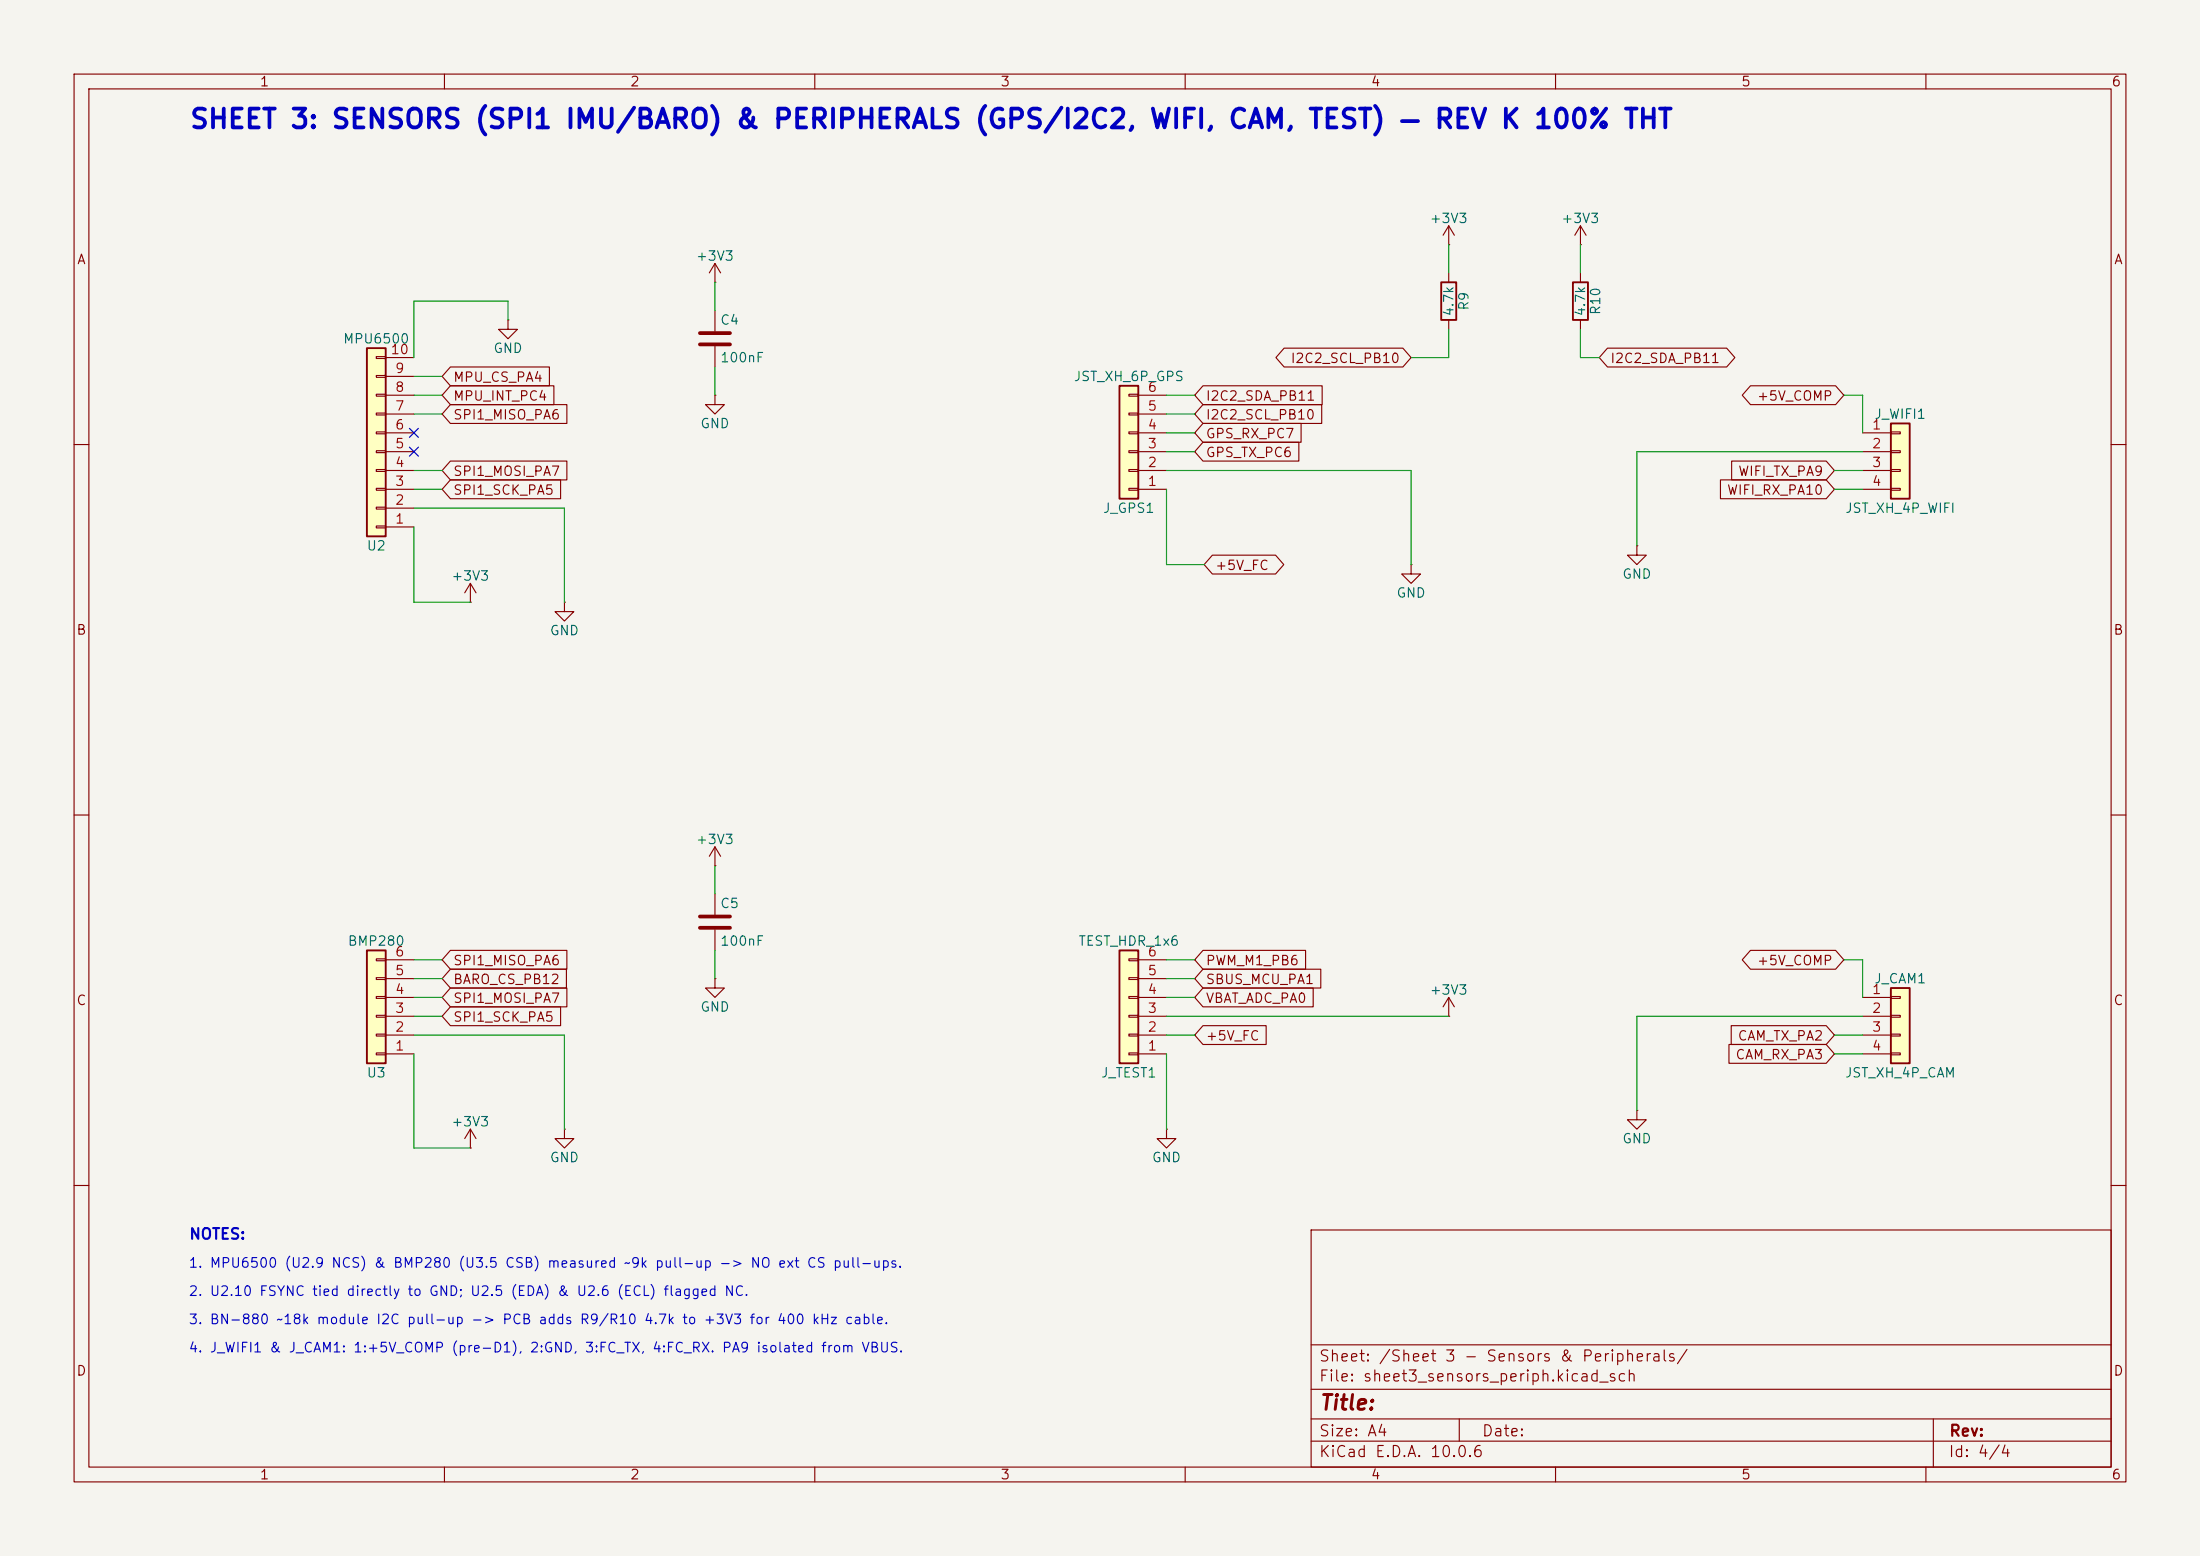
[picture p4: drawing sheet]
<svg xmlns="http://www.w3.org/2000/svg" width="297mm" height="210mm" viewBox="0 0 297 210" stroke-linecap="round" stroke-linejoin="round" font-family="sans-serif">
<path d="M0 0h297v210h-297z" fill="#f5f4ef" stroke="#f5f4ef" stroke-width=".14"/>
<g fill="none" stroke="#840000" stroke-width=".15">
<path d="M10 10h277v190h-277zM12 12h273v186h-273zM60 10v2M110 10v2M160 10v2M210 10v2M260 10v2M195.6 33h.1M195.6 30.5l-.8 1.3M195.6 30.5l.7 1.3M195.6 30.5v2.5M10 60h2"/>
<path d="M285 60h2M10 110h2M96.5 116.8h.1M96.5 114.3l-.7 1.3M96.5 114.3l.8 1.3M96.5 114.3v2.5M285 110h2M96.5 132.1v1.3h1.3l-1.3 1.2-1.3-1.2h1.3M96.5 132.1h.1M63.5 154.9h.1M63.5 152.4l-.8 1.3M63.5 152.4l.8 1.3"/>
<path d="M63.5 152.4v2.5M76.2 152.4v1.3h1.3l-1.3 1.2-1.3-1.2h1.3M76.2 152.4h.1M10 160h2M177 166h108v32h-108zM285 160h2M60 198v2M110 198v2M160 198v2M177 194.5h108M177 191.5h108M177 187.5h108"/>
<path d="M177 181.5h108M197 191.5v3M210 198v2M260 198v2M261 191.5v6.5"/>
</g>
<path d="M49.5 128.3h2.6v15.2h-2.6z" fill="#ffffc2"/>
<path d="M49.5 128.3h2.6v15.2h-2.6z" fill="none" stroke="#840000" stroke-width=".25"/>
<g fill="none" stroke="#840000" stroke-width=".15">
<path d="M63.5 78.7l-.8 1.3M63.5 78.7l.8 1.3M63.5 78.7v2.6M63.5 81.3h.1M76.2 81.3v1.3h1.3l-1.3 1.2-1.3-1.2h1.3M76.2 81.3h.1M50.8 139.6h1.3v.2h-1.3zM50.8 137h1.3v.3h-1.3zM50.8 134.5h1.3v.2h-1.3zM50.8 132h1.3v.2h-1.3zM50.8 129.4h1.3v.3h-1.3zM52.1 139.7h3.8"/>
<path d="M52.1 137.2h3.8M52.1 134.6h3.8M52.1 132.1h3.8M52.1 129.5h3.8M195.6 137.2h.1M195.6 134.6l-.8 1.3M195.6 134.6l.7 1.3M195.6 134.6v2.6M50.8 142.1h1.3v.3h-1.3zM52.1 142.2h3.8M221 149.9v1.2h1.2l-1.2 1.3-1.3-1.3h1.3M221 149.9h.1"/>
</g>
<path d="M255.3 57.2h2.5v10.1h-2.5z" fill="#ffffc2"/>
<path d="M255.3 57.2h2.5v10.1h-2.5z" fill="none" stroke="#840000" stroke-width=".25"/>
<path d="M251.5 58.4h3.8M255.3 58.3h1.2v.2h-1.2zM251.5 61h3.8M251.5 63.5h3.8M251.5 66h3.8M255.3 60.8h1.2v.3h-1.2zM255.3 63.4h1.2v.2h-1.2zM255.3 65.9h1.2v.3h-1.2zM157.5 152.4v1.3h1.2l-1.2 1.2-1.3-1.2h1.3M157.5 152.4h.1" fill="none" stroke="#840000" stroke-width=".15"/>
<path d="M151.1 128.3h2.6v15.2h-2.6z" fill="#ffffc2"/>
<path d="M151.1 128.3h2.6v15.2h-2.6z" fill="none" stroke="#840000" stroke-width=".25"/>
<path d="M152.4 139.6h1.3v.2h-1.3zM152.4 137h1.3v.3h-1.3zM152.4 134.5h1.3v.2h-1.3zM152.4 132h1.3v.2h-1.3zM152.4 129.4h1.3v.3h-1.3zM153.7 139.7h3.8M153.7 137.2h3.8M153.7 134.6h3.8M153.7 132.1h3.8M153.7 129.5h3.8M152.4 142.1h1.3v.3h-1.3zM153.7 142.2h3.8" fill="none" stroke="#840000" stroke-width=".15"/>
<path d="M255.3 133.4h2.5v10.1h-2.5z" fill="#ffffc2"/>
<path d="M255.3 133.4h2.5v10.1h-2.5z" fill="none" stroke="#840000" stroke-width=".25"/>
<path d="M251.5 134.6h3.8M251.5 137.2h3.8M251.5 139.7h3.8M255.3 134.5h1.2v.2h-1.2zM255.3 137h1.2v.3h-1.2zM255.3 139.6h1.2v.2h-1.2zM251.5 142.2h3.8M255.3 142.1h1.2v.3h-1.2z" fill="none" stroke="#840000" stroke-width=".15"/>
<path d="M49.5 47h2.6v25.4h-2.6z" fill="#ffffc2"/>
<path d="M49.5 47h2.6v25.4h-2.6z" fill="none" stroke="#840000" stroke-width=".25"/>
<g fill="none" stroke="#840000" stroke-width=".15">
<path d="M50.8 58.3h1.3v.2h-1.3zM50.8 55.8h1.3v.2h-1.3zM50.8 53.2h1.3v.3h-1.3zM50.8 50.7h1.3v.2h-1.3zM50.8 48.1h1.3v.3h-1.3zM52.1 58.4h3.8M52.1 55.9h3.8M52.1 53.3h3.8M52.1 50.8h3.8M52.1 48.3h3.8M50.8 71h1.3v.2h-1.3zM50.8 68.5h1.3v.2h-1.3z"/>
<path d="M50.8 65.9h1.3v.3h-1.3zM50.8 63.4h1.3v.2h-1.3zM50.8 60.8h1.3v.3h-1.3zM52.1 71.1h3.8M52.1 68.6h3.8M52.1 66h3.8M52.1 63.5h3.8M52.1 61h3.8M190.5 76.2v1.3h1.3l-1.3 1.2-1.3-1.2h1.3M190.5 76.2h.1M221 73.7v1.2h1.2l-1.2 1.3-1.3-1.3h1.3M221 73.7h.1"/>
<path d="M96.5 120.7v2.7M96.5 125.5v2.8"/>
</g>
<path d="M94.5 123.7h4.1M94.5 125.2h4.1" fill="none" stroke="#840000" stroke-width=".51"/>
<path d="M151.1 52.1h2.6v15.2h-2.6z" fill="#ffffc2"/>
<path d="M194.6 38.1h2v5.1h-2zM212.3 38.1h2.1v5.1h-2.1zM151.1 52.1h2.6v15.2h-2.6z" fill="none" stroke="#840000" stroke-width=".25"/>
<g fill="none" stroke="#840000" stroke-width=".15">
<path d="M96.5 38.1h.1M96.5 35.6v2.5M96.5 35.6l-.7 1.2M96.5 35.6l.8 1.2M195.6 36.8v1.3M213.4 33h.1M213.4 30.5v2.5M213.4 36.8v1.3M213.4 30.5l-.8 1.3M213.4 30.5l.7 1.3M60.8 49.5h13.4v2.6h-13.4l-1.1-1.3zM60.8 52.1h14v2.5h-14l-1.1-1.3z"/>
<path d="M60.8 54.6h15.7v2.6h-15.7l-1.1-1.3zM68.6 43.2v1.3h1.2l-1.2 1.2-1.3-1.2h1.3M68.6 43.2h.1M96.5 53.3v1.3h1.3l-1.3 1.3-1.3-1.3h1.3M96.5 53.3h.1M96.5 41.9v2.8M96.5 46.7v2.8M152.4 58.3h1.3v.2h-1.3zM152.4 55.8h1.3v.2h-1.3zM152.4 53.2h1.3v.3h-1.3zM153.7 58.4h3.8M153.7 55.9h3.8"/>
<path d="M153.7 53.3h3.8M162.4 54.6h16v2.6h-16l-1.1-1.3zM162.4 59.7h12.9v2.5h-12.9l-1.1-1.2zM162.4 57.1h13.2v2.6h-13.2l-1.1-1.3zM162.4 52.1h16.1v2.5h-16.1l-1.1-1.3zM173.4 47h16l1.1 1.3-1.1 1.2h-16l-1.2-1.2zM195.6 43.2v1.3M213.4 43.2v1.3M217 47h16.1l1.1 1.3-1.1 1.2h-16.1l-1.1-1.2zM236.3 52.1h11.5l1.1 1.2-1.1 1.3h-11.5l-1.1-1.3zM60.8 64.8h14.9v2.5h-14.9l-1.1-1.3zM60.8 62.2h15.7v2.6h-15.7l-1.1-1.3z"/>
<path d="M152.4 65.9h1.3v.3h-1.3zM152.4 63.4h1.3v.2h-1.3zM152.4 60.8h1.3v.3h-1.3zM153.7 66h3.8M153.7 63.5h3.8M153.7 61h3.8M163.7 74.9h8.5l1.1 1.3-1.1 1.3h-8.5l-1.1-1.3zM232.3 64.8h14.2l1.1 1.2-1.1 1.3h-14.2zM233.8 62.2h12.7l1.1 1.3-1.1 1.3h-12.7zM60.8 135.9h14.9v2.5h-14.9l-1.1-1.2zM60.8 130.8h15.7v2.6h-15.7l-1.1-1.3zM60.8 128.3h15.7v2.5h-15.7l-1.1-1.3z"/>
<path d="M60.8 133.3h15.7v2.6h-15.7l-1.1-1.3zM162.4 128.3h13.9v2.5h-13.9l-1.1-1.3zM162.4 130.8h15.9v2.6h-15.9l-1.1-1.3zM162.4 133.3h14.9v2.6h-14.9l-1.1-1.3zM162.4 138.4h8.5v2.6h-8.5l-1.1-1.3zM233.7 138.4h12.8l1.1 1.3-1.1 1.3h-12.8zM236.3 128.3h11.5l1.1 1.2-1.1 1.3h-11.5l-1.1-1.3zM233.4 141h13.1l1.1 1.2-1.1 1.3h-13.1z"/>
</g>
<path d="M94.5 45h4.1M94.5 46.5h4.1" fill="none" stroke="#840000" stroke-width=".51"/>
<g fill="none" stroke="#009600" stroke-width=".15">
<path d="M96.5 38.1v3.8M195.6 33v3.8M213.4 33v3.8M55.9 53.3h3.8M55.9 55.9h3.8M55.9 50.8h3.8M68.6 43.2v-2.6h-12.7v7.7M96.5 49.5v3.8M157.5 53.3h3.8M157.5 55.9h3.8M157.5 58.4h3.8M195.6 44.5v3.8h-5.1"/>
<path d="M213.4 44.5v3.8h2.5M248.9 53.3h2.6v5.1M55.9 71.1v10.2h7.6M55.9 63.5h3.8M55.9 68.6h20.3v12.7M55.9 66h3.8M157.5 61h3.8M157.5 63.5h33v12.7M157.5 66v10.2h5.1M247.6 63.5h3.9M247.6 66h3.9M251.5 61h-30.5v12.7"/>
<path d="M96.5 116.8v3.9M55.9 129.5h3.8M55.9 139.7h20.3v12.7M55.9 134.6h3.8M55.9 137.2h3.8M55.9 132.1h3.8M96.5 128.3v3.8M157.5 129.5h3.8M157.5 139.7h3.8M157.5 134.6h3.8M157.5 137.2h38.1M157.5 132.1h3.8"/>
<path d="M247.6 139.7h3.9M248.9 129.5h2.6v5.1M251.5 137.2h-30.5v12.7M55.9 142.2v12.7h7.6M157.5 142.2v10.2M247.6 142.2h3.9"/>
</g>
<path d="M55.3 57.8l1.2 1.2M56.5 57.8l-1.2 1.2M55.3 60.4l1.2 1.2M56.5 60.4l-1.2 1.2" fill="none" stroke="#000084" stroke-width=".15"/>
<text font-size="2.5" fill="#0000c2" x="25.5" y="18">SHEET 3: SENSORS (SPI1 IMU/BARO) &amp; PERIPHERALS (GPS/I2C2, WIFI, CAM, TEST) — REV K 100% THT</text>
<text font-size="2" fill="#840000" x="178" y="190.8">Title:</text>
<g font-size="1.5" fill="#840000">
<text x="178" y="184.1">Sheet: /Sheet 3 - Sensors &amp; Peripherals/</text>
<text x="178" y="186.8">File: sheet3_sensors_periph.kicad_sch</text>
<text x="178" y="197">KiCad E.D.A. 10.0.6</text>
<text x="178" y="194.2">Size: A4</text>
<text x="200" y="194.2">Date:</text>
<text x="263" y="197">Id: 4/4</text>
<text x="263" y="194.2">Rev:</text>
</g>
<text font-size="1.4" fill="#0000c2" x="25.4" y="167.6">NOTES:</text>
<g font-size="1.3" fill="#840000">
<text x="35" y="12">1</text>
<text x="85" y="12">2</text>
<text x="135" y="12">3</text>
<text x="185" y="12">4</text>
<text x="235" y="12">5</text>
<text x="285" y="12">6</text>
<text x="10.3" y="36">A</text>
<text x="285.3" y="36">A</text>
<text x="61.1" y="51.9">MPU_CS_PA4</text>
<text x="174.1" y="49.3">I2C2_SCL_PB10</text>
<text x="217.3" y="49.3">I2C2_SDA_PB11</text>
<text x="61.1" y="54.4">MPU_INT_PC4</text>
<text x="61.1" y="56.9">SPI1_MISO_PA6</text>
<text x="162.7" y="56.9">I2C2_SCL_PB10</text>
<text x="162.7" y="59.5">GPS_RX_PC7</text>
<text x="162.7" y="54.4">I2C2_SDA_PB11</text>
<text x="237.1" y="54.4">+5V_COMP</text>
<text x="61.1" y="64.6">SPI1_MOSI_PA7</text>
<text x="162.7" y="62">GPS_TX_PC6</text>
<text x="234.6" y="64.6">WIFI_TX_PA9</text>
<text x="61.1" y="67.1">SPI1_SCK_PA5</text>
<text x="233.1" y="67.1">WIFI_RX_PA10</text>
<text x="164" y="77.3">+5V_FC</text>
<text x="10.2" y="86">B</text>
<text x="285.2" y="86">B</text>
<text x="61.1" y="130.6">SPI1_MISO_PA6</text>
<text x="162.7" y="130.6">PWM_M1_PB6</text>
<text x="237.1" y="130.6">+5V_COMP</text>
<text x="10.2" y="136">C</text>
<text x="61.1" y="133.1">BARO_CS_PB12</text>
<text x="61.1" y="135.7">SPI1_MOSI_PA7</text>
<text x="162.7" y="133.1">SBUS_MCU_PA1</text>
<text x="162.7" y="135.7">VBAT_ADC_PA0</text>
<text x="285.2" y="136">C</text>
<text x="61.1" y="138.2">SPI1_SCK_PA5</text>
<text x="162.7" y="140.8">+5V_FC</text>
<text x="234.2" y="143.3">CAM_RX_PA3</text>
<text x="234.5" y="140.8">CAM_TX_PA2</text>
<text x="10.2" y="186">D</text>
<text x="285.2" y="186">D</text>
<text x="35" y="200">1</text>
<text x="85" y="200">2</text>
<text x="135" y="200">3</text>
<text x="185" y="200">4</text>
<text x="235" y="200">5</text>
<text x="285" y="200">6</text>
</g>
<g font-size="1.3" fill="#006464">
<text x="93.9" y="35.5">+3V3</text>
<text x="192.9" y="30.4">+3V3</text>
<text x="210.7" y="30.4">+3V3</text>
<text x="46.2" y="46.7">MPU6500</text>
<text x="66.5" y="48">GND</text>
<text x="97.1" y="44.1">C4</text>
<text x="196.5" y="42.8" transform="rotate(-90 196.5 42.8)">4.7k</text>
<text x="198.6" y="42" transform="rotate(-90 198.6 42)">R9</text>
<text x="214.3" y="42.8" transform="rotate(-90 214.3 42.8)">4.7k</text>
<text x="216.4" y="42.6" transform="rotate(-90 216.4 42.6)">R10</text>
<text x="97.1" y="49.2">100nF</text>
<text x="144.9" y="51.8">JST_XH_6P_GPS</text>
<text x="94.5" y="58.1">GND</text>
<text x="253" y="56.8">J_WIFI1</text>
<text x="148.8" y="69.5">J_GPS1</text>
<text x="249" y="69.5">JST_XH_4P_WIFI</text>
<text x="49.4" y="74.6">U2</text>
<text x="60.8" y="78.7">+3V3</text>
<text x="188.4" y="81">GND</text>
<text x="218.9" y="78.4">GND</text>
<text x="74.1" y="86.1">GND</text>
<text x="93.9" y="114.2">+3V3</text>
<text x="97.1" y="122.9">C5</text>
<text x="46.9" y="128">BMP280</text>
<text x="97.1" y="128">100nF</text>
<text x="145.5" y="128">TEST_HDR_1x6</text>
<text x="94.5" y="136.9">GND</text>
<text x="192.9" y="134.6">+3V3</text>
<text x="252.9" y="133">J_CAM1</text>
<text x="49.4" y="145.7">U3</text>
<text x="148.6" y="145.7">J_TEST1</text>
<text x="249" y="145.7">JST_XH_4P_CAM</text>
<text x="60.8" y="152.3">+3V3</text>
<text x="218.9" y="154.6">GND</text>
<text x="74.1" y="157.2">GND</text>
<text x="155.4" y="157.2">GND</text>
</g>
<g font-size="1.3" fill="#a90000">
<text x="52.6" y="48.1">10</text>
<text x="53.2" y="53.2">8</text>
<text x="53.2" y="50.7">9</text>
<text x="154.8" y="53.2">6</text>
<text x="53.2" y="58.3">6</text>
<text x="53.2" y="55.7">7</text>
<text x="154.8" y="58.3">4</text>
<text x="154.8" y="55.7">5</text>
<text x="252.6" y="58.3">1</text>
<text x="53.2" y="65.9">3</text>
<text x="53.2" y="63.4">4</text>
<text x="53.2" y="60.8">5</text>
<text x="154.8" y="65.9">1</text>
<text x="154.8" y="63.4">2</text>
<text x="154.8" y="60.8">3</text>
<text x="252.6" y="60.8">2</text>
<text x="252.6" y="63.4">3</text>
<text x="252.6" y="65.9">4</text>
<text x="53.2" y="71">1</text>
<text x="53.2" y="68.4">2</text>
<text x="53.2" y="131.9">5</text>
<text x="53.2" y="129.4">6</text>
<text x="154.8" y="131.9">5</text>
<text x="154.8" y="129.4">6</text>
<text x="53.2" y="137">3</text>
<text x="53.2" y="134.5">4</text>
<text x="154.8" y="137">3</text>
<text x="154.8" y="134.5">4</text>
<text x="252.6" y="134.5">1</text>
<text x="252.6" y="137">2</text>
<text x="53.2" y="142.1">1</text>
<text x="53.2" y="139.6">2</text>
<text x="154.8" y="142.1">1</text>
<text x="154.8" y="139.6">2</text>
<text x="252.6" y="139.6">3</text>
<text x="252.6" y="142.1">4</text>
</g>
<g font-size="1.3" fill="#0000c2">
<text x="25.4" y="171.4">1. MPU6500 (U2.9 NCS) &amp; BMP280 (U3.5 CSB) measured ~9k pull-up -&gt; NO ext CS pull-ups.</text>
<text x="25.4" y="179">3. BN-880 ~18k module I2C pull-up -&gt; PCB adds R9/R10 4.7k to +3V3 for 400 kHz cable.</text>
<text x="25.4" y="175.2">2. U2.10 FSYNC tied directly to GND; U2.5 (EDA) &amp; U2.6 (ECL) flagged NC.</text>
<text x="25.4" y="182.9">4. J_WIFI1 &amp; J_CAM1: 1:+5V_COMP (pre-D1), 2:GND, 3:FC_TX, 4:FC_RX. PA9 isolated from VBUS.</text>
</g>
</svg>
